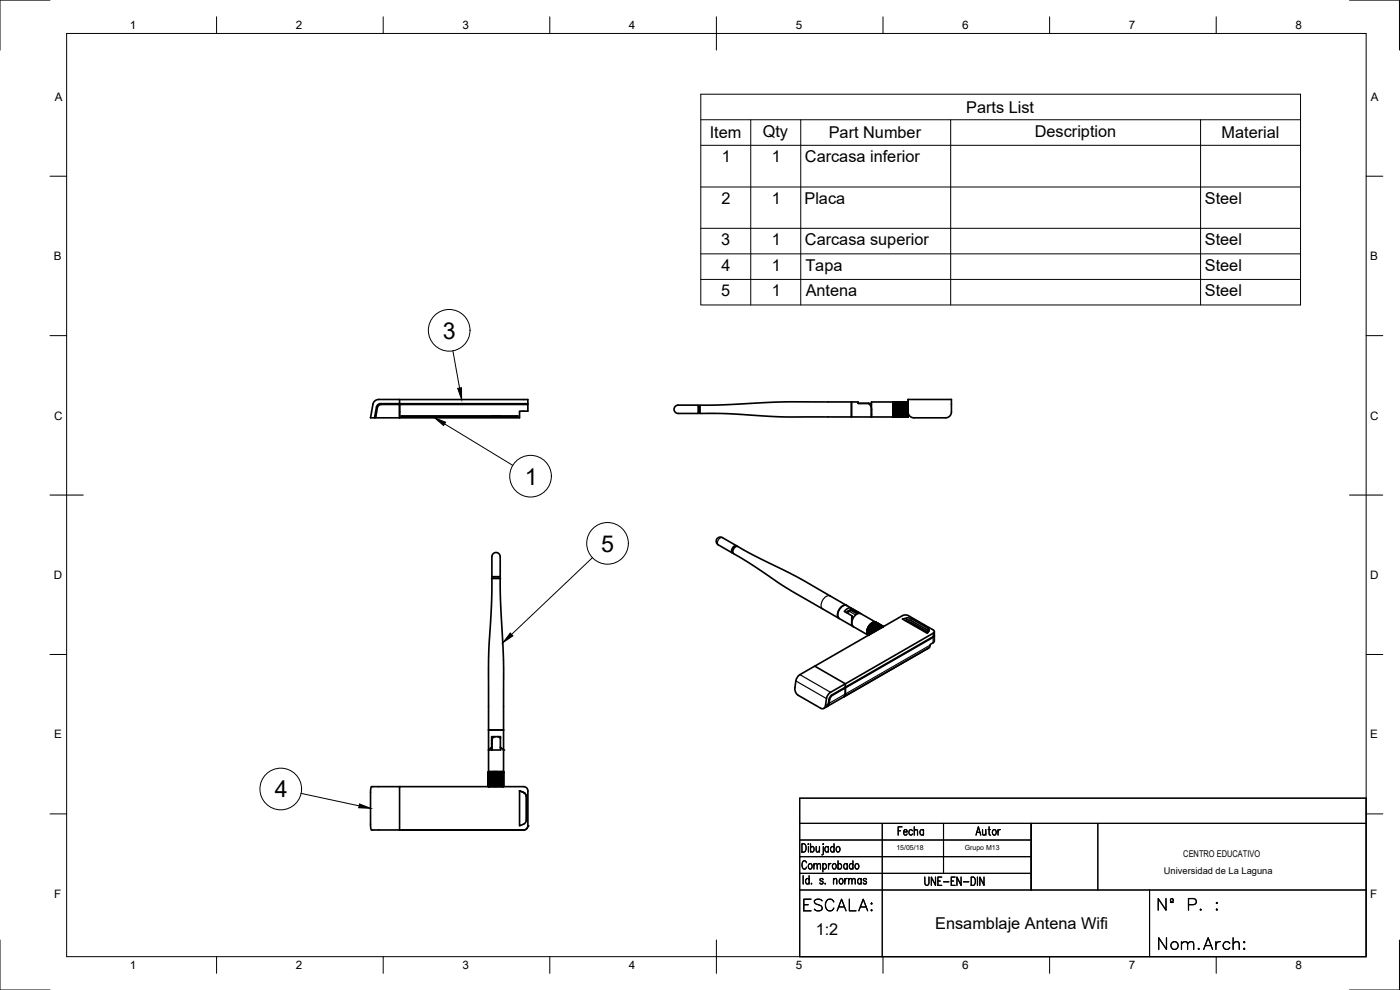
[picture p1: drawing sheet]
<svg xmlns="http://www.w3.org/2000/svg" width="420mm" height="297mm" viewBox="0 0 420 297" stroke-linecap="round" stroke-linejoin="round" font-family="sans-serif">
<!-- layer: Visible -->
<g fill="none" stroke="#000" stroke-width=".5">
<path d="M113.6 119.9a1.75 1.75 0 0 0-1.7 1.4l-.7 4.1h1.2l.6-3.3 .6-.8 .6-.2h5.7v-1.2h-6.3M119.9 119.9h38.5v1.2h-38.5v2.5M272.5 119.9h13v4.1l-.4 .8-.8 .5h-10.3l-1-.5-.5-1.2M272.5 119.9v1.2M272.5 119.9v3.7M112.5 124.9h.3M119.9 121.4h38.5v2h-2.5v2h-43.2l.3-1.8a2.18 2.18 0 0 1 .8-2.1l.7-.1h5.4v2.2M119.9 123.6v1.8M120.4 124.8h35M120.4 121.1v.3M120.4 124.8v.1M147.8 124.8v.1"/>
<path d="M148.1 124.8l-.1 .1M148.2 124.8v.1M148.5 124.8v.1M148.9 124.8l-.1 .1M149.2 124.8v.1M149.2 124.8l.1 .1M149.5 124.8v.1M149.6 124.8l.1 .1M149.9 124.8v.1M149.9 124.9h.1M155.4 124.8v.1M158.2 121.1v.3"/>
<path d="M202.5 122.1l1-.5h6v2.5h-6a1.25 1.25 0 0 1-1.1-.7 1.25 1.25 0 0 1 .1-1.3zM209.5 121.8h.5v2h-.5M255.5 120.6v4.5M260.7 121h.1M260.7 121h-3.2v-.4h-21l-19.2 .9-7.3 .1v2.5h8.5l17.1 1h32.4M260.7 121l.6 .8 .2 1.1M260.7 121.1h.8M261.5 124.4h.1M261.5 122.9h.1M268 120.6h.1M268 120.7v.1M268 120.9v.1"/>
<path d="M268 121.2v.1M268 121.5v.1M268 121.8v.1M268 122.2v.1M268 122.6v.1M268 123v.1M268 123.4v.1M268 123.8v.1M268 124.1v.1M268 124.4v.1M268 124.7v.1M268 125.1h.1"/>
<path d="M268 125.1v.1M268 123.5h4.5zM268 125.1h4.5zM268 125.2h4.5zM268 120.6h4.5l-4.5 .1M268 121.6h.5v.2M268 122h.5v.2M268 122.3h.5v.2h-.5h4.5M268 122.7l4.5 .2M268 123.1l4.5 .1M268 123.5h.5zM268 121.3l.5 .2"/>
<path d="M268 121.1l.5 .1M268 120.8l.5 .1M268 120.7h.5M268 120.6h-6.5v4.5v-2.2M268 121.6v.2M268 122v.2M268 122.3v.3M268 122.7v.3M268 123.1v.2M268 123.5v.2M268 123.9v.2M268 124.2v.2"/>
<path d="M268 124.5v.1M268 124.8v.1M268 121.3v.2M268 121.1v.1M268 120.8v.1M268 121.8h4.5M268 122.2h4.5M268 120.7h.1M268 122.6h.1M268 123h.1M268 123.3v.1M268 123.7v.1"/>
<path d="M268 124.1h.1M268 124.4h.1M268 124.6v.1M268 124.9v.2M268 122.6h4.5M268 123h4.5M268 123.4h4.5M268 123.9h4.5M268 124.2h4.5M268 124.5h4.5M268 124.8h4.5M268 125h4.5"/>
<path d="M268 121.5h4.5M268 121.2h4.5M268 120.9h4.5M268 120.7h4.5M268.5 122.5l-.5 .1M268.5 122.9l-.5 .1M268.5 123.2l-.5 .1M268.5 123.5v.2h-.5M268.5 123.9v.2h-.5M268.5 124.2l-.5 .2M268.5 124.5l-.5 .1M268.5 124.8l-.5 .1"/>
<path d="M268.5 125h-.5M272.5 125.1v.1M272.5 125.1h.1M272.5 124.9v.1M272.5 124.7v.1M272.5 124.4v.1M272.5 124.1v.1M272.5 123.8v.1M272.5 124.8l-4.5 .2M272.5 121.6h-4.5M272.5 121.9l-4.5 .1M272.5 122.3h-4.5"/>
<path d="M272.5 122.7h-4.5M272.5 123.1h-4.5M272.5 123.6l-4.5 .2M272.5 123.9v.2h-4.5M272.5 124.2v.2h-4.5M272.5 124.5v.2h-4.5M272.5 125l-4.5 .1M272.5 121.3h-4.5M272.5 121l-4.5 .1M272.5 120.8h-4.5M147.6 173.5l-.1 7.8-.9 16.3v33.9M147.6 167v6"/>
<path d="M147.6 167a1.25 1.25 0 0 1 1.3-1.2 1.25 1.25 0 0 1 1.2 1.2v6h-2.5M147.9 173v.5M147.9 173.5h-.3h2.5h-.2M147.9 173.5h2M149.9 173v.5M150.1 173.5l.1 7.2 .9 18.7v36.6v-4.5M220.9 164a1.18 1.18 0 0 0-1 1.7M221.1 163.8l-4.3-2.5a1.25 1.25 0 0 0-1.7 .5 1.25 1.25 0 0 0 .5 1.7l4.2 2.4M221.2 163.9a1.27 1.27 0 0 0-1.3 .3 1.27 1.27 0 0 0-.3 1.3l.4 .5M244.5 199.9l26.7-15.3 1.4 .1 7.7 4.5v.6l-.3 .2-26.3 15.2M254 183.8a1.56 1.56 0 0 1 1.9-.7l1.6 1M254.1 181.7a2.6 2.6 0 0 0-2.7 2.8l.4 1.1"/>
<path d="M255.3 183v-.6l2.2 1.3M255.3 182.4l-.9 .2-1 .9 2.3 1.3M255.7 184.8l.3 .7M255.7 184.8l-.1 2.1M257.5 183.7l.2 .3M257.5 183.7l.7 .3M257.9 183.9l-18.1-10.5-17.5-8.9a1.3 1.3 0 0 0-2.1 .2 1.3 1.3 0 0 0 .8 1.9l5 3.1 10.6 7.1 23.8 13.7M260.2 189.7l.9 .7M260.2 189.5l1.1 .7M260.2 189.4v.1M260.2 190l.6 .5M260.2 189.5v.2"/>
<path d="M260.2 189.7l.9 .6M260.2 189.7l.5 .1M260.2 189.4l.2-.1-.2 .1 1.2 .7M260.2 189.4l.5 .1M260.2 189.9v.1M260.2 189l1.5 1M260.2 190l.7 .4M260.2 190l.5 .1M260.2 189.2v.2M260.3 189l.2-.1-.3 .1 1.6 .9M260.3 189l.5 .1M260.3 190.3l.4 .3-.2-.1"/>
<path d="M260.3 190.2h.1M260.3 190.2l.4 .3M260.3 190.2l.4 .2M260.3 188.8v.2M260.3 188.7l1.9 1M260.3 188.7l1.7 1.1M260.4 188.7l.6 .1M260.4 188.4l2 1.2-1.8-1-.3 .1 .3-.1zM260.4 190.4l.1 .1M260.5 190.5l.1 .1-.2-.1M260.5 188.5l.5 .3zM260.5 188.5l-.1 .2"/>
<path d="M260.5 188.3h.2l-.1-.2 2.2 1.2M260.5 188.3l2 1.2M260.5 188.3l-.1 .1M260.5 188.3l.6 .2M260.5 188.3l2.2 1.1M260.6 188.1l.5 .4zM260.7 188h.2l-.1-.3 2.4 1.4M260.7 188l2.2 1.3M260.7 188l-.2 .3M260.7 188l.6 .2M260.7 188l2.3 1.2M260.8 187.8l.5 .4z"/>
<path d="M260.8 187.8l-.1 .2M260.9 187.6l.2 .1v-.3l2.5 1.5M260.9 187.6l2.5 1.4M260.9 187.6l-.1 .1M260.9 187.6l.6 .3M260.9 187.6l.2 .1M261.1 187.5l.4 .4zM261.1 187.5l-.2 .1M261.2 187.3l2.5 1.5M261.2 187.3l-.1 .1M261.3 187.2l-.1 .1M261.3 187.2l2.8 1.4"/>
<path d="M261.6 187l-.1 .1M261.6 186.9l2.8 1.5M261.7 187.6l-.4-.4v.2v-.2l2.7 1.5M261.9 186.8l-.2 .1M261.9 186.8l2.8 1.5M261.9 187.4l-.3-.4v.2v-.3l2.7 1.6M262 186.7l.3-.1 2.6 1.5M262.2 187.1l-.4-.2 .1-.1 2.7 1.5M262.4 186.6l-.1 .1M262.4 186.6l2.7 1.4-2.4-1.3M262.5 187l-.3-.3 2.6 1.5M262.6 186.7h.1"/>
<path d="M262.7 186.7l.3 .2M262.7 186.9l-.3-.3 2.6 1.5M262.9 186.7l2.3 1.3-6.9-3.9a2.6 2.6 0 0 0-2.7 2.9l.5 1-.5-.9M270.8 185.7l1.6-.3 1 .2 5.1 2.9 .4 .4-.1 .4-.5 .7zM271.6 186.2l.8-.2 1 .2 5.4 3.1M272.4 186.6l1 .2 5.1 2.9M278.4 194.6l-24.7 14.2M278.4 194.6h.1M280.4 190.6l-.4 .6-26.3 15.2v1.8M280.4 189.5v1.2l-.4 .3-26.3 15.2M280.4 190.7v1.8l-1.2 .9-.4 1-30.5 17.5M146.6 219h4.5"/>
<path d="M253.7 208.2v-1.8l-.2-.1 .2 .1-4.2 2.4a3 3 0 0 0-.7 2.3l-.6 .9M253.7 205.2l-9.2-5.3-4.4 2.5-.7 .6a5.2 5.2 0 0 0-.8 3.4l.2 1.3 .8 .9 6.9 4 .8-.1 .5-.8a5.2 5.2 0 0 1 .8-3.4l.7-.6 4.4-2.5v1l-4.3 2.5a3.2 3.2 0 0 0-.8 2.5l-.3 .7-1.1 .6M253.7 206.2h.1M253.7 208.2l-.4 .8M253.7 208.8h.1M119.9 236h37.3a1.25 1.25 0 0 1 1.2 1.3M146.6 231.5v4.5zM146.6 231.5h.1M146.7 231.5v4.5M146.7 231.5l.1 .5M146.7 231.5h.1M146.8 231.5h.1"/>
<path d="M146.8 231.5v4.5M146.9 231.5l-.1 4.5M146.9 231.5v.5M146.9 231.5h.1M146.9 231.5v4.5M147.1 231.5l-.1 4.5M147.1 231.5l.1 .5M147.1 231.5h.1M147.2 231.5h.1M147.2 231.5v4.5M147.3 231.5v4.5M147.3 231.5l.2 .5"/>
<path d="M147.3 231.5h.2M147.5 231.5h.1M147.5 231.5v4.5M147.5 224.2l-.9 .8h3.6M147.5 222.1h.2M147.5 223.1h.2M147.7 231.5l-.1 4.5M147.7 231.5v.5h.1M147.7 231.5h.1M147.7 223.1v1.9l-.2-.8M147.7 222.1v1M147.8 231.5h.2"/>
<path d="M147.8 231.5v4.5M148 231.5h.1M148 231.5v4.5M148 231.5v.5h.2M148 231.5h.2M148.2 231.5v4.5M148.2 231.5v.5zM148.2 231.5h.2M148.4 231.5h.1M148.4 231.5v4.5M148.4 231.5l.1 .5M148.4 231.5h.2"/>
<path d="M148.6 231.5v4.5M148.6 231.5l-.1 4.5M148.6 221a1.01 1.01 0 0 0-.9 1.1M148.6 231.5h.2M148.8 231.5h.1M148.8 231.5v4.5M148.8 231.5l.1 .5M148.8 231.5h.2M149 231.5v4.5M149 231.5l-.1 4.5M149 231.5h.2M149.2 231.5h.1"/>
<path d="M149.2 231.5v4.5M149.2 231.5v.5M149.2 231.5h.2M149.4 221l.8 .5M149.4 231.5v4.5M149.4 231.5v.5h-.2v-.5v4.5M149.4 231.5h.1M149.5 231.5h.3M149.5 231.5v4.5M149.8 231.5v4.5M149.8 231.5v.5h-.3M149.8 231.5h.1"/>
<path d="M149.9 231.5h.2M149.9 231.5v4.5M150.1 231.5v4.5M150.1 231.5v.5h-.2M150.1 231.5h.2M150.2 224.2v-3.2h-2.7v3.2M150.2 224.2v.5M150.2 224.2l.9 .8M150.3 231.5h.1M150.3 231.5v4.5M150.3 224.9v.1M150.4 231.5v4.5"/>
<path d="M150.4 231.5l-.1 .5M150.4 231.5h.2M150.6 231.5h.1M150.6 231.5v4.5M150.7 231.5v4.5M150.7 231.5l-.1 .5M150.7 231.5h.1M150.8 231.5h.1M150.8 231.5v4.5M150.9 231.5v4.5M150.9 231.5l-.1 .5M150.9 231.5h.1"/>
<path d="M151 231.5h.1M151 231.5v4.5M151 231.5l.1 4.5M151 231.5v.5M151.1 231.5h.1M151.1 231.5v.5M151.1 231.5l.1 4.5M155.9 237.3l1.6 .7 .4 .6v7.5l-.4 1-1.6 .7zM157.1 237.8l.6 .4 .2 .7M158.4 237.3v10.5a1.25 1.25 0 0 1-1.2 1.2M119.9 249v-13h-8.4l-.3 1.5v9.8l.3 1.7h45.7M158.4 247.8a1.25 1.25 0 0 1-1.2 1.2"/>
</g>
<!-- layer: Visible Narrow -->
<g fill="none" stroke="#000" stroke-width=".35">
<path d="M216.8 161.3a1.44 1.44 0 0 0-1.2 2.2M249.1 178.8a2.6 2.6 0 0 0-2.7 2.9l.5 1M254.4 183.4l.5 .1M254.9 183.1h1M254.9 183.5l.5-.3 1.8 1M254.9 183.5l1.9 1M254.9 183.5l-.5 .5M272.1 185.4v.6M272.8 186v.4M273.4 185.6v.6M273.4 186.8v.4M278.5 188.5v.6"/>
<path d="M279.2 193.6l-30.4 17.4M280 190v1M280 191.2v1.7M238.8 204.3l9.2 5.3M240.1 202.4l9.2 5.3M248.6 211.2l-.8 .5M248.8 209.9l.2 .1M249.7 208.5l.1 .1"/>
</g>
<!-- layer: Visible -->
<g fill="#000">
<circle cx="119.9" cy="236" r=".25"/>
<circle cx="151.1" cy="225" r=".25"/>
<circle cx="158.4" cy="247.8" r=".25"/>
</g>
<!-- layer: Border -->
<g fill="none" stroke="#000" stroke-width=".3">
<path d="M15 0h-15v15M20 10h390v277h-390zM65 5v5M115 5v5M165 5v5M215 5v10M265 5v5M315 5v5M365 5v5M405 0h15v15M15 52.9h5M410 52.9h5"/>
<path d="M15 100.7h5M410 100.7h5M15 148.5h10M405 148.5h10M15 196.4h5M410 196.4h5M15 244.2h5M410 244.2h5M0 282v15h15M65 287v5M115 287v5M165 287v5"/>
<path d="M215 282v10M265 287v5M315 287v5M365 287v5M420 282v15h-15"/>
</g>
<!-- layer: BOM -->
<g fill="none" stroke="#000" stroke-width=".3">
<path d="M210.3 28.3h180v63.2h-180zM210.3 35.9h180M225.3 35.9v55.6M240.3 35.9v55.6M285.3 35.9v55.6M360.3 35.9v55.6M210.3 43.6h180M210.3 56.1h180M210.3 68.5h180M210.3 76.2h180M210.3 83.8h180M135.9 105.3l2 11.1"/>
<path d="M133.4 127.2l20.5 12.4M177.8 167.3l-24.3 23.1M90.4 238l17.4 3.8"/>
<circle cx="134.8" cy="99.1" r="6.3"/>
<circle cx="159.2" cy="142.9" r="6.3"/>
<circle cx="182.3" cy="163" r="6.3"/>
<circle cx="84.3" cy="236.7" r="6.3"/>
</g>
<path d="M137.4 116.5l1.1-.2v3.6zM130.4 125.4l3.3 1.3-.6 1zM153.1 189.9l.8 .9-2.9 2zM107.9 241.2l3.3 1.3-3.5-.1z" fill="#000" stroke="#000" stroke-width=".3"/>
<!-- layer: TitleBlock -->
<g fill="none" stroke="#000" stroke-width=".35">
<path d="M240 239.5h170v47.5h-170zM240 247h170M240 257h69.5M240 252h69.5M240.7 253.2a1.34 1.34 0 0 1 1.3 .8 1.34 1.34 0 0 1-.4 1.5l-.9 .2zM242 258.9a.7 .7 0 0 0-.8-.6 .7 .7 0 0 0-.5 .9v.6a.7 .7 0 0 0 .5 1 .7 .7 0 0 0 .8-.6M242.6 253.2v.2zM242.6 254v1.7M242.8 259.2a.81 .81 0 0 1 1 .6 .81 .81 0 0 1-.5 1 .86 .86 0 0 1-.8-.7 .86 .86 0 0 1 .3-.9zM243.3 254.3l.1-.2a.81 .81 0 0 1 1 .6 .81 .81 0 0 1-.5 1l-.6-.4M243.3 253.2v2.5M244.3 259.6l.4-.5 .5 .1 .1 1.6"/>
<path d="M244.3 259.1v1.7M244.9 254l.1 1.5 .5 .2 .4-.5M245.3 259.6l.4-.5 .4 .1 .1 1.6M245.9 254v1.7M246.9 259.5l.2-.3a.81 .81 0 0 1 1 .6 .81 .81 0 0 1-.5 1l-.7-.4M246.9 259.1v2.5M247.1 253.2v.2zM247.1 254v2l-.1 .4-.4 .1M248.6 254.3l-.2-.2a.81 .81 0 0 0-.9 .6 .81 .81 0 0 0 .5 1l.6-.4M248.6 254v1.7M248.6 259.1v1.7M249.4 259.1a.65 .65 0 0 0-.8 .7"/>
<path d="M250.1 259.2a.81 .81 0 0 1 1 .6 .81 .81 0 0 1-.6 1 .86 .86 0 0 1-.7-.7 .86 .86 0 0 1 .3-.9zM250.3 254.3l-.2-.2a.81 .81 0 0 0-1 .6 .81 .81 0 0 0 .6 1l.6-.4M250.3 253.2v2.5M251.2 254.1a.81 .81 0 0 1 1 .6 .81 .81 0 0 1-.6 1 .86 .86 0 0 1-.7-.7 .86 .86 0 0 1 .3-.9zM251.5 259.5l.2-.3a.81 .81 0 0 1 1 .6 .81 .81 0 0 1-.6 1l-.6-.4M251.5 258.3v2.5M254.3 259.5l-.2-.3a.81 .81 0 0 0-1 .6 .81 .81 0 0 0 .5 1l.7-.4M254.3 259.1v1.7M256 259.5l-.2-.3a.81 .81 0 0 0-1 .6 .81 .81 0 0 0 .5 1l.7-.4M256 258.3v2.5M256.9 259.2a.81 .81 0 0 1 .9 .6 .81 .81 0 0 1-.5 1 .86 .86 0 0 1-.7-.7 .86 .86 0 0 1 .3-.9zM264.8 247v40"/>
<path d="M269.6 249.3h.7M270.7 248.1h-1.1v2.5M271.2 249.6h1l-.1-.6a.81 .81 0 0 0-1 .6 .81 .81 0 0 0 .5 1l.6-.4M273.8 249.3l-.1-.3a.81 .81 0 0 0-1 .6 .81 .81 0 0 0 .5 1l.6-.4M274.4 249.4l.4-.5 .5 .1 .1 1.6M274.4 248.1v2.5M277.2 249.3l-.2-.3a.81 .81 0 0 0-1 .6 .81 .81 0 0 0 .5 1l.7-.4M277.2 248.9v1.7M283.2 247v15M292.9 250.6l.7-2.5 .7 2.5M293.2 249.7h.9M294.9 248.9l.1 1.6 .4 .1 .5-.5"/>
<path d="M295.9 248.9v1.7M296.6 248.9h.6M296.8 248.1v2l.1 .4 .4 .1M298.1 249a.81 .81 0 0 1 1 .6 .81 .81 0 0 1-.6 1 .86 .86 0 0 1-.7-.6 .86 .86 0 0 1 .3-1zM299.5 248.9v1.7M300.2 248.9a.65 .65 0 0 0-.7 .7M309.5 247v20M329.5 247v20M240 267h170M240 262h69.5M241 262.8v2.5M242.8 263.9l-.2-.2a.81 .81 0 0 0-.9 .6 .81 .81 0 0 0 .5 1l.6-.4"/>
<path d="M242.8 262.8v2.5M243.5 265l.1 .1M247 263.9a.51 .51 0 0 0-.5-.3 .51 .51 0 0 0-.5 .3l.9 .6 .1 .4a.51 .51 0 0 1-.5 .4 .51 .51 0 0 1-.5-.4M247.6 265l.1 .1M250.1 264.1l.5-.5 .4 .1 .1 1.6M250.1 263.6v1.7M252.1 263.7a.81 .81 0 0 1 1 .6 .81 .81 0 0 1-.5 1 .86 .86 0 0 1-.8-.7 .86 .86 0 0 1 .3-.9zM253.5 263.6v1.7M254.3 263.6a.65 .65 0 0 0-.8 .7M254.7 264.1l.4-.5 .5 .1 .1 1.6M254.7 263.6v1.7M255.7 264.1l.4-.5 .5 .1 .1 1.6"/>
<path d="M258.5 263.9l-.2-.2a.81 .81 0 0 0-1 .6 .81 .81 0 0 0 .5 1l.7-.4M258.5 263.6v1.7M260.1 263.9a.51 .51 0 0 0-.5-.3 .51 .51 0 0 0-.5 .3l.9 .6 .1 .4a.51 .51 0 0 1-.5 .4 .51 .51 0 0 1-.5-.4M277.5 263.2v1.7a.65 .65 0 0 0 .8 .8l.5-.8v-1.7M280.8 263.2v2.5l-1.3-2.5v2.5M281.5 264.3h.7M282.6 263.2h-1.1v2.5h1.1M283.2 264.6h1.6M285.5 264.3h.7M286.7 263.2h-1.2v2.5h1.2M288.4 263.2v2.5l-1.2-2.5v2.5M289.2 264.6h1.6"/>
<path d="M291.5 263.2a1.34 1.34 0 0 1 1.3 .8 1.34 1.34 0 0 1-.4 1.5l-.9 .2zM293.3 263.2v2.5M295.3 263.2v2.5l-1.2-2.5v2.5M345 267v20"/>
</g>
<path d="M240 247h170M240 257h69.5M240 252h69.5M264.8 247v40M283.2 247v15M309.5 247v20M329.5 247v20M240 267h170M240 262h69.5M345 267v20" fill="none" stroke="#000" stroke-width=".3"/>
<g font-size="7.1">
<text x="239.9" y="274.5">ESCALA:</text>
<text x="346.4" y="274.5">Nº P. :</text>
<text x="346.4" y="286.1">Nom.Arch:</text>
</g>
<g font-size="7">
<text x="132.9" y="101.6">3</text>
<text x="157.5" y="145.4">1</text>
<text x="180.4" y="165.5">5</text>
<text x="82.4" y="239.2">4</text>
</g>
<g font-size="4.9">
<text x="290" y="33.8">Parts List</text>
<text x="213" y="41.5">Item</text>
<text x="228.9" y="41">Qty</text>
<text x="248.7" y="41.5">Part Number</text>
<text x="310.6" y="41">Description</text>
<text x="366.6" y="41.5">Material</text>
<text x="216.6" y="48.6">1</text>
<text x="231.6" y="48.6">1</text>
<text x="241.6" y="48.7">Carcasa inferior</text>
<text x="216.5" y="61.1">2</text>
<text x="231.6" y="61.1">1</text>
<text x="241.4" y="61.1">Placa</text>
<text x="361.6" y="61.2">Steel</text>
<text x="216.5" y="73.5">3</text>
<text x="231.6" y="73.5">1</text>
<text x="241.6" y="73.6">Carcasa superior</text>
<text x="361.6" y="73.6">Steel</text>
<text x="216.5" y="81.2">4</text>
<text x="231.6" y="81.2">1</text>
<text x="241.7" y="81.2">Tapa</text>
<text x="361.6" y="81.2">Steel</text>
<text x="216.4" y="88.8">5</text>
<text x="231.6" y="88.9">1</text>
<text x="241.8" y="88.8">Antena</text>
<text x="361.6" y="88.9">Steel</text>
<text x="244.8" y="280.4">1:2</text>
<text x="280.7" y="278.8">Ensamblaje Antena Wifi</text>
</g>
<g font-size="3.5">
<text x="39" y="8.8">1</text>
<text x="88.8" y="8.8">2</text>
<text x="138.8" y="8.8">3</text>
<text x="188.7" y="8.8">4</text>
<text x="238.8" y="8.8">5</text>
<text x="288.7" y="8.8">6</text>
<text x="338.8" y="8.8">7</text>
<text x="388.8" y="8.8">8</text>
<text x="16.4" y="30.2">A</text>
<text x="411.4" y="30.2">A</text>
<text x="16.2" y="78">B</text>
<text x="411.2" y="78">B</text>
<text x="16.2" y="125.9">C</text>
<text x="411.2" y="125.9">C</text>
<text x="16.2" y="173.7">D</text>
<text x="411.2" y="173.7">D</text>
<text x="16.2" y="221.5">E</text>
<text x="411.2" y="221.5">E</text>
<text x="16.2" y="269.4">F</text>
<text x="411.2" y="269.4">F</text>
<text x="39" y="290.8">1</text>
<text x="88.8" y="290.8">2</text>
<text x="138.8" y="290.8">3</text>
<text x="188.7" y="290.8">4</text>
<text x="238.8" y="290.8">5</text>
<text x="288.7" y="290.8">6</text>
<text x="338.8" y="290.8">7</text>
<text x="388.8" y="290.8">8</text>
</g>
<g font-size="2.8">
<text x="355.1" y="257">CENTRO EDUCATIVO</text>
<text x="349.3" y="262.1">Universidad de La Laguna</text>
</g>
<g font-size="2.1">
<text x="269" y="255.2">15/05/18</text>
<text x="289.5" y="255.1">Grupo M13</text>
</g>
</svg>
